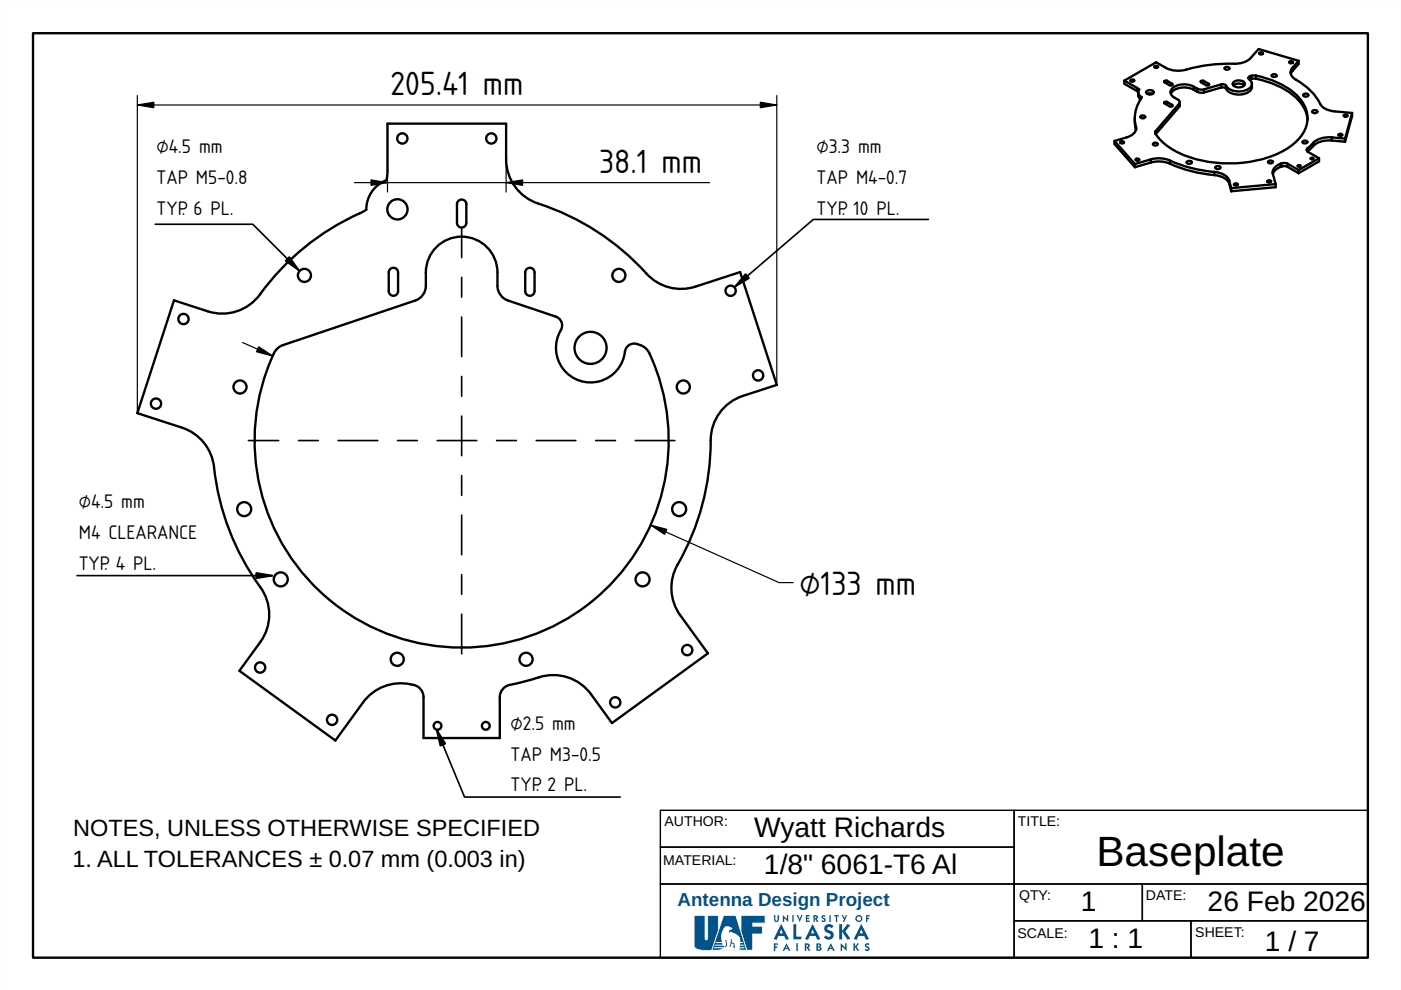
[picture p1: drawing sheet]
<svg xmlns="http://www.w3.org/2000/svg" width="297mm" height="210mm" viewBox="0 0 297 210" stroke-linecap="round" stroke-linejoin="round" font-family="sans-serif">
<path d="M0 0h297v209.9h-297zM0 0v209.9h297v-209.9z" fill="#000"/>
<path d="M7 7h283v196.1h-283z" fill="none" stroke="#000" stroke-width=".5"/>
<path d="M140 171.8h75v7.8h-75zM140 179.6h75v7.8h-75zM215 171.8h75v15.6h-75zM140 187.4h75v15.7h-75zM215 187.4h27.2v7.8h-27.2zM215 195.2h37.5v7.9h-37.5zM242.2 187.4h47.8v7.8h-47.8zM252.5 195.2h37.5v7.9h-37.5z" fill="none" stroke="#000" stroke-width=".3"/>
<g fill="#00548b">
<path d="M164.1 194h.3v1.1l.2 .1 .2-.1 .1-1.1h.2v1a.51 .51 0 0 1-.5 .5 .51 .51 0 0 1-.5-.5z"/>
<path d="M166 194l.8 .9v-.9h.3v1.5l-.8-.9v.9h-.3z"/>
<path d="M168 194h.3v1.5h-.3z"/>
<path d="M168.9 194h.3l.3 .9 .4-.9h.3l-.7 1.5z"/>
<path d="M170.8 194h.8l.1 .3h-.6v.3h.5v.2h-.5v.4h.6l-.1 .3h-.8z"/>
<path d="M174.2 194.2l.4-.2 .4 .2-.1 .2-.3-.1-.2 .1 .6 .4 .1 .3a.52 .52 0 0 1-.4 .4 .52 .52 0 0 1-.6-.2l.2-.2 .4 .1v-.3a.49 .49 0 0 1-.5-.7z"/>
<path d="M175.9 194h.2v1.5h-.2z"/>
<path d="M176.9 194h1v.3h-.4v1.2h-.3v-1.2h-.4z"/>
<path d="M178.5 194.1l.2-.1 .4 .7 .2-.7 .3 .1-.6 1.4-.3-.1 .2-.5z"/>
<path d="M183.6 194h.8v.3h-.5v.3h.4v.3h-.4v.6h-.3z"/>
<path d="M168.2 196l.6-.1v2.7h1.2l-.2 .6h-1.6z"/>
<path d="M174.9 196.3a1.19 1.19 0 0 1 1.8 0l-.4 .5-.3-.3a.4 .4 0 0 0-.6 .4l.3 .3a1.05 1.05 0 0 1 .9 1.5 1.05 1.05 0 0 1-1.7 .3l-.2-.3 .4-.4a.54 .54 0 0 0 .5 .4 .54 .54 0 0 0 .5-.4l-.3-.4a1 1 0 0 1-1-.6 1 1 0 0 1 .1-1z"/>
<path d="M177.9 196l.6-.1v1.5l1.2-1.5 .6 .3-1.1 1.3 1.1 1.5-.6 .2-1.2-1.7v1.7h-.6z"/>
<path d="M164.1 200h.8l.1 .3h-.6v.4h.4v.3h-.4v.6h-.3z"/>
<path d="M168.8 200h.4v1.6h-.4z"/>
<path d="M178.2 200l1 .9v-.9h.3v1.6l-1-.9v.9h-.3z"/>
<path d="M181 200h.3v.7l.5-.7 .3 .1-.5 .7 .5 .7-.3 .1-.5-.8v.8h-.3z"/>
<path d="M183.4 200.2l.5-.2 .4 .2-.1 .2-.3-.1-.2 .2 .6 .3 .1 .4a.57 .57 0 0 1-.5 .4 .57 .57 0 0 1-.6-.2l.2-.2 .5 .1-.1-.3a.55 .55 0 0 1-.5-.8z"/>
<path d="M157.1 194.1h5.1v1.6h-2.6v.7h2v1.6h-2v3.5h-1.3l-1.2-3.9z"/>
<path d="M172.7 194.3v.4l.3-.1v-.3zM172.5 194l.9 .2v.4l-.3 .2 .4 .6-.3 .1-.5-.8v.8h-.2z"/>
<path d="M181.6 194.7a.5 .5 0 0 0 1 0 .5 .5 0 0 0-1 0zM181.3 194.7a.75 .75 0 0 1 1.5 0 .75 .75 0 0 1-1.5 0z"/>
<path d="M165.6 197l-.3 .9h.7zM165.6 195.9l1.7 3.2-.7 .1-.3-.8h-1.3l-.3 .8-.7-.1z"/>
<path d="M172.3 197l-.4 .9h.7zM172.3 195.9l1.6 3.2-.6 .1-.4-.8h-1.2l-.4 .8-.6-.1z"/>
<path d="M182.6 197l-.3 .9h.7zM182.6 195.9l1.7 3.2-.7 .1-.4-.8h-1.2l-.4 .8-.6-.1z"/>
<path d="M166.7 200.5l-.1 .5h.3zM166.7 200l.9 1.6h-.4l-.1-.4h-.7l-.1 .4h-.4z"/>
<path d="M170.9 200.3v.4l.4-.1v-.2zM170.6 200l.8 .1 .2 .1 .1 .5-.3 .2 .4 .7h-.3l-.6-.8v.8h-.3z"/>
<path d="M173.4 200.9v.4h.4v-.3zM173.4 200.3v.4l.3-.1v-.2zM173.1 200l.8 .1a.4 .4 0 0 1 0 .7 .41 .41 0 0 1 .3 .3 .41 .41 0 0 1-.2 .4l-.9 .1z"/>
<path d="M176.1 200.5l-.1 .5h.3zM176.1 200l.9 1.6h-.4l-.1-.4h-.7l-.1 .4h-.4z"/>
</g>
<path d="M157.2 194.2v3.3l1.2 3.9h1.1v-3.5h2v-1.4h-2v-.9h2.6v-1.4zM157 194h5.3v1.8h-2.6v.5h2v1.8h-2v3.5h-1.4l-1.3-4z" fill="#fff"/>
<path d="M147.2 194.1h2.3v4.9l.2 .3 .3-.3v-4.9h2.3v3.3l-1.4 4.1h.2a6.3 6.3 0 0 1-3.8-.6l-.1-.2z" fill="#00548b"/>
<path d="M147.3 194.2v6.5a3.5 3.5 0 0 0 3.3 .7h.2l1.4-4v-3.2h-2.1v4.9l-.4 .3-.3-.3v-4.9zM147.1 194h2.5v5l.1 .2 .2-.2v-5h2.5v3.4l-1.4 4 .1 .1a6.3 6.3 0 0 1-3.9-.5l-.1-.3z" fill="#fff"/>
<path d="M153.4 194.1h2.6l2.3 7.4h-7.4z" fill="#00548b"/>
<path d="M153.5 194.2l-2.5 7.2h7.2l-2.3-7.2zM153.4 194h2.7l2.3 7.6h-7.6z" fill="#fff"/>
<path d="M155 199.1h.1v.7l.6 .2 .2 1-.5-.2 .2-.3-.1-.3-.4-.2-.2 .7-.3 .1zM153.8 196.4a3.5 3.5 0 0 0-.7 3.3h-1.3l-.1 .2h1.4l.1 .4h-1.6l-.1 .2h1.9l.2 .3 .4-.5-.3-.9 .2-.1 .1 .1 .1 1-.2 .4h-2.5l-.1 .2h2.1l-1.1 .5h5l-.6-.3 .1-.2h1.1l-.1-.2h-1l.1-.3h.8l-.1-.2h-.7v-.4h.6v-.2h-.5l-.1-.6a2.3 2.3 0 0 0-2.1-1.6l-.1 .3-.2-.1 .2-.4 .5-.2 .1-.4-.9-.3z" fill-rule="evenodd" fill="#fff"/>
<g fill="none" stroke="#000" stroke-width=".5">
<path d="M238.4 17.1v.7l2.7 1.5M238.4 17.1l2.7 1.5M239.7 17l.4-.1 .4 .1a.36 .36 0 0 1-.4 .3 .36 .36 0 0 1-.4-.3zM241.1 18.6l.4 .4-.2 .6M241.1 19.3l.2 .2M241.1 18.6v.7M241.3 19.6a1.26 1.26 0 0 0 .8 1 8.5 8.5 0 0 0-1.5 4.5M241.3 19.6a1.43 1.43 0 0 0 .5 1.5M243.1 19.4a.97 .97 0 0 1 1.5 .2 .94 .94 0 0 1-1.6 0zM243.2 19.9l.6-.1 .6 .1M244.8 14l.3-.1 .4 .2a.36 .36 0 0 1-.4 .3 .36 .36 0 0 1-.3-.4zM247.4 17.1a.35 .35 0 0 0-.3 0 .35 .35 0 0 0-.3 .3l1.4 .7 .3-.1v-.2"/>
<path d="M247.4 17.1l1.1 .7M247.4 17.1v.7M248.5 17.8v.3M253.1 19a4.2 4.2 0 0 0-4.7 .5l-.2 .4M253.1 18.4a4.2 4.2 0 0 0-4.6 .4 1.2 1.2 0 0 0 .5 1.9l1 .6 .1 .4M253.1 19l.7 .5M253.1 18.4l.7 .4M253.1 18.4v.6M253.8 19.5l.7 .2 .8-.1M253.8 18.8l.7 .2 .8-.1M253.8 18.8v.7M255.2 17.1h-.4l-.2 .2 1.3 .8 .4-.1v-.2"/>
<path d="M255.2 17.1l1.1 .7M255.2 17.1v.7M255.3 18.9v.7M256.3 17.8v.3M258.9 18.6h.6l.5 .2M258.9 17.9h.6l.5 .3M258.9 18.6l-3.6 1M258.9 17.9l-3.6 1M258.9 17.9v.7M259.7 14.3l.2-.1a.55 .55 0 0 1 .8 .3l-.6 .3-.4-.2zM260 18.2v.6M261.5 18.1a1.82 1.82 0 0 1 2.3 0"/>
<path d="M261.6 17.4a1.6 1.6 0 0 1 2.3 .4 1.49 1.49 0 0 1-2.5 0zM265.1 16.8l-.2 .1M265.1 16.1l-.4 .4 .6 .8 .1 .5M265.1 16.1v.7M265.3 16.7l-.2 .1M265.3 16.1h-.2M265.3 16.1v.6M265.4 17.8a1.82 1.82 0 0 1-1.7 2.1 3.5 3.5 0 0 1-3.7-1.1M265.4 17.8a2.27 2.27 0 0 1-2.4 1.6 3.1 3.1 0 0 1-3-1.2M266.3 16.7a16.3 16.3 0 0 1 9.4 5 6.5 6.5 0 0 1 1.5 3.7M266.3 16.7h-1M266.3 16l-1 .1"/>
<path d="M266.3 16a16 16 0 0 1 9.7 5.5 6.1 6.1 0 0 1-.8 8.2 20 20 0 0 1-13.4 4.9 23.2 23.2 0 0 1-14.4-3.7 7.7 7.7 0 0 1-2.5-2.8l.1-.3M266.3 16v.7M267 11.2l.4-.1 .3 .1a.36 .36 0 0 1-.3 .4 .36 .36 0 0 1-.4-.4zM269.7 15.9l.2-.1a.55 .55 0 0 1 .8 .3l-.6 .2-.4-.1zM273.4 13.1l.3-.1 .4 .1a.36 .36 0 0 1-.4 .3 .36 .36 0 0 1-.3-.3zM274 14.4a1.56 1.56 0 0 0 .7 2.5 12.7 12.7 0 0 1 5.5 5.5 4 4 0 0 0 2.7 1.2l3.8 .4M274 15l-.3 .7M274 14.4v.6M275.3 12.9l-8.5-2.5a6 6 0 0 1-3.1 2.8l-1.4 .3a36 36 0 0 0-11.4 1.4h-2a8.2 8.2 0 0 1-3.8-1.7l-6.7 3.9M275.3 12.9v.7l-1.3 1.4M275.3 12.9l-1.3 1.5M236.3 29.9v.7l4.3 4.9"/>
<path d="M236.3 29.9l4.3 4.9M237.5 30.1l.4-.2 .4 .2a.36 .36 0 0 1-.4 .3 .36 .36 0 0 1-.4-.3zM240.6 25.1l.2 2.4M240.6 25.1l.2 1.8M240.6 34.8v.7M240.8 33.7l.4-.1 .3 .1a.36 .36 0 0 1-.4 .4 .36 .36 0 0 1-.3-.4zM240.8 26.9l.1 .1a2.14 2.14 0 0 1-2.1 2.1l-2.5 .8M240.8 27.5h.1M240.8 26.9v.6M241.8 24.7a.51 .51 0 0 1 .6-.2 .51 .51 0 0 1 .3 .4l-.1 .2a.48 .48 0 0 1-.8-.4zM244 34.5l1.8-.3 1.2 .2 1 .3M244 33.8l1.2-.2h1.2l1.6 .4"/>
<path d="M244 34.5l-3.4 1M244 33.8l-3.4 1M244 33.8v.7M244.5 30.4a.51 .51 0 0 1 .6-.2 .51 .51 0 0 1 .3 .5l-.2 .1a.48 .48 0 0 1-.7-.4zM247.4 21.6h-.4l-.2 .2 1.4 .8 .3-.1v-.3M247.4 21.6l1.1 .6M247.4 21.6v.6M248 34.7a28.8 28.8 0 0 0 9.5 2.4M248 34a28.8 28.8 0 0 0 9.5 2.5M248 34v.7M248.5 22.2v.3M250 22.6l-5 5.8v-.6"/>
<path d="M250 22l-5 5.8M250 22v.6M250.1 21.7l-.1 .9M250.1 21.7l-.1 .3M251.6 34.3a.55 .55 0 0 1 .6-.2 .55 .55 0 0 1 .4 .5 .56 .56 0 0 1-.6 .2 .56 .56 0 0 1-.4-.5zM257.5 36.5l.7 .1a3 3 0 0 1 2.4 1.7M257.5 37.1l.7 .1a3 3 0 0 1 2.4 1.7M257.5 36.5v.6M257.7 35.4a.55 .55 0 0 1 .6-.2 .55 .55 0 0 1 .4 .5 .56 .56 0 0 1-.6 .2 .56 .56 0 0 1-.4-.5zM260.6 38.3v.6M260.6 38.9l.5 1.7M260.6 38.3l.5 1.6"/>
<path d="M261.1 39.9v.7M261.6 39.1h.1M261.7 39l.3-.1 .4 .1a.36 .36 0 0 1-.4 .3 .36 .36 0 0 1-.3-.3zM268.7 38.5h.1M268.7 38.3l.4-.1 .4 .1a.36 .36 0 0 1-.4 .4 .36 .36 0 0 1-.4-.4zM268.9 34.2l.2-.1a.49 .49 0 0 1 .7 .4 .51 .51 0 0 1-.5 .2 .51 .51 0 0 1-.4-.5zM269.9 36.9l.6 2.1M270.5 39v.7l-9.4 .9M270.5 39l-9.4 .9M271.5 35.4l-.5 .2a2.17 2.17 0 0 0-1.1 1.3M271.5 34.7a1.93 1.93 0 0 0-1.6 2.2M271.5 34.7v.7"/>
<path d="M271.7 35.3l-.2 .1M271.7 34.6l-.2 .1M271.7 34.6l.7-.1 .6 .2M271.7 35.3l.7-.1 .6 .2M271.7 34.6v.7M273 34.7l2.3 1.4M273 35.4l2.3 1.3M273 34.7v.7M275.2 35.1l.3-.1 .2 .2-.3 .2-.2-.1zM275.3 36.1v.6M276.2 30l.2-.2a.49 .49 0 0 1 .8 .4 .51 .51 0 0 1-.6 .2 .51 .51 0 0 1-.4-.4zM276.3 20a.55 .55 0 0 1 .6-.2 .55 .55 0 0 1 .4 .5 .56 .56 0 0 1-.6 .2 .56 .56 0 0 1-.4-.5z"/>
<path d="M277.2 31.5l-.2 .3 .2 .3 2.5 1.5M277.9 33.5l.3-.1 .3 .2-.3 .2-.3-.1zM278.2 23.5a.55 .55 0 0 1 .6-.2 .55 .55 0 0 1 .4 .5 .56 .56 0 0 1-.6 .2 .56 .56 0 0 1-.4-.5zM278.4 31l-1.2 1.1v-.6M278.4 30.3l-1.2 1.2M278.4 30.3v.7M279.7 33.6v.6l-4.4 2.5M279.7 33.6l-4.4 2.5M282.4 29.1l-2 .2a3.7 3.7 0 0 0-2 1M282.4 29.8l-2 .1a3.7 3.7 0 0 0-2 1.1M282.4 29.1v.7M282.4 29.8l2.8 .3"/>
<path d="M282.4 29.1l2.8 .3M283.8 28.5l.4-.1 .3 .1a.36 .36 0 0 1-.3 .3 .36 .36 0 0 1-.4-.3zM285 24.4l.3-.1 .4 .1a.36 .36 0 0 1-.4 .4 .36 .36 0 0 1-.3-.4zM285.2 29.4v.7M286.7 24v.6l-1.5 5.5M286.7 24l-1.5 5.4M82.7 57.1a.99 .99 0 0 1 1.1-.2 .99 .99 0 0 1 .6 .9v3.9a.99 .99 0 0 1-1 1 .99 .99 0 0 1-1-1v-3.9zM97.3 42.5a.99 .99 0 0 1 1-.1 .99 .99 0 0 1 .6 .9v4a.99 .99 0 0 1-1 .9 .99 .99 0 0 1-1-.9v-4.2zM111.6 57.1a.99 .99 0 0 1 1.1-.2 .99 .99 0 0 1 .6 .9v3.9a.99 .99 0 0 1-1 1 .99 .99 0 0 1-.9-1v-3.9zM36.9 63.7l7.2 2.3a9.9 9.9 0 0 0 11-3.6 54 54 0 0 1 22.2-17.7l.4-.2a6.6 6.6 0 0 1 4.2-6.3l.3-2v-10h25.1v7.6a9.9 9.9 0 0 0 6.9 9.4 53.7 53.7 0 0 1 23.6 15.5 9.9 9.9 0 0 0 9.6 2.1l9.5-3.1 7.8 23.9-7.2 2.3a9.9 9.9 0 0 0-6.8 9.5 53.7 53.7 0 0 1-7.5 27.3 9.9 9.9 0 0 0 1 9.8l5.9 8-20.4 14.8-4.4-6.1a10 10 0 0 0-11.8-3.3l-4.6 1.2a2.85 2.85 0 0 0-2.9 2.7v8.7h-16.2v-8.7a2.8 2.8 0 0 0-2.8-2.7 9.9 9.9 0 0 0-10 3.8l-5.9 8.1-20.3-14.8 4.4-6.1a9.9 9.9 0 0 0 0-11.6 53.7 53.7 0 0 1-10-26.5 9.9 9.9 0 0 0-6.6-7.3l-9.5-3.1zM58.7 74l1.3-.8 28-9.5a3.3 3.3 0 0 0 2.3-3.1 10.6 10.6 0 0 1 1.2-7 7.6 7.6 0 0 1 8.5-3.1 7.6 7.6 0 0 1 5.5 7.3 6.7 6.7 0 0 0 .4 4.5 3.3 3.3 0 0 0 1.8 1.4l10.1 3.4a1.98 1.98 0 0 1 1.1 2.9 7.3 7.3 0 0 0 4.2 10.8 7.3 7.3 0 0 0 9.5-6.6 2.11 2.11 0 0 1 3.1-1 3.3 3.3 0 0 1 2 1.7 43.9 43.9 0 0 1-40.1 62.4 43.9 43.9 0 0 1-39.3-62.9z"/>
<circle cx="85.3" cy="29.4" r="1.09"/>
<circle cx="104.2" cy="29.4" r="1.09"/>
<circle cx="64.5" cy="58.4" r="1.39"/>
<circle cx="84.3" cy="44.4" r="2.15"/>
<circle cx="131.2" cy="58.4" r="1.39"/>
<circle cx="38.9" cy="67.6" r="1.09"/>
<circle cx="125.2" cy="73.8" r="3.4"/>
<circle cx="154.9" cy="61.7" r="1.09"/>
<circle cx="160.7" cy="79.6" r="1.09"/>
<circle cx="33.1" cy="85.6" r="1.09"/>
<circle cx="50.9" cy="82.1" r="1.39"/>
<circle cx="144.9" cy="82.1" r="1.39"/>
<circle cx="51.8" cy="107.9" r="1.49"/>
<circle cx="144" cy="107.9" r="1.49"/>
<circle cx="59.5" cy="122.8" r="1.49"/>
<circle cx="84.2" cy="139.8" r="1.39"/>
<circle cx="111.5" cy="139.8" r="1.39"/>
<circle cx="136.2" cy="122.8" r="1.49"/>
<circle cx="145.7" cy="137.8" r="1.09"/>
<circle cx="55.1" cy="141.5" r="1.09"/>
<circle cx="70.4" cy="152.6" r="1.09"/>
<circle cx="92.8" cy="153.9" r=".83"/>
<circle cx="103" cy="153.9" r=".83"/>
<circle cx="130.4" cy="148.9" r="1.09"/>
</g>
<path d="M143.1 93.4h-90.4M97.9 138.6v-90.4" fill="none" stroke="#000" stroke-width=".35" stroke-dasharray="8.4 4.2 4.2 4.2"/>
<path d="M29.1 22.3h135.6M29.1 20.3v67.3M75.2 38.7h75.3M82.2 26.2v14.5M107.3 26.2v14.5M164.7 20.3v61.3M51.4 72.6l6.4 2.9M137.9 111.3l27.3 12.2h3" fill="none" stroke="#000" stroke-width=".25"/>
<path d="M29.1 22.3l3.5-.6v1.1zM78.7 38.1l3.5 .6-3.5 .6zM107.3 38.7l3.5-.6v1.2zM161.2 21.7l3.5 .6-3.5 .5zM54.9 73.5l2.9 2-3.4-.9zM137.9 111.3l3.5 .9-.5 1.1z" fill="#000" stroke="#000" stroke-width=".25"/>
<path d="M32.9 47.6h20.7l9.7 9.6M196.8 46.5h-24.4l-16.5 14.2M16.3 122h41.3M92.6 154.8l5.9 14.2h33" fill="none" stroke="#000" stroke-width=".35"/>
<path d="M60.5 55.3l.8-.8 2.1 2.9zM158.1 58.1l.7 .9-3 1.8zM54.3 121.5l3.5 .5-3.5 .6zM92.6 154.7l1.8 3-1 .4z" fill="#000" stroke="#000" stroke-width=".35"/>
<text font-size="9" x="232.5" y="183.6">Baseplate</text>
<g font-size="6.7">
<text x="82.8" y="20.1">205.41 mm</text>
<text x="127" y="36.6">38.1 mm</text>
<text x="169.5" y="126.1">⌀133 mm</text>
</g>
<g font-size="6">
<text x="159.9" y="177.6">Wyatt Richards</text>
<text x="162" y="185.3">1/8&quot; 6061-T6 Al</text>
<text x="229.2" y="193.1">1</text>
<text x="256" y="193.1">26 Feb 2026</text>
<text x="230.7" y="201">1 : 1</text>
<text x="268.2" y="201.5">1 / 7</text>
</g>
<g font-size="5">
<text x="15.5" y="177.2">NOTES, UNLESS OTHERWISE SPECIFIED</text>
<text x="15.3" y="183.8">1. ALL TOLERANCES ± 0.07 mm (0.003 in)</text>
</g>
<text font-size="4" fill="#00548b" x="143.7" y="192.2">Antenna Design Project</text>
<g font-size="3.9">
<text x="33.2" y="32.5">⌀4.5 mm</text>
<text x="173.1" y="32.5">⌀3.3 mm</text>
<text x="33.2" y="39">TAP M5-0.8</text>
<text x="173.1" y="39">TAP M4-0.7</text>
<text x="33.2" y="45.5">TYP. 6 PL.</text>
<text x="173.1" y="45.5">TYP. 10 PL.</text>
<text x="16.7" y="107.8">⌀4.5 mm</text>
<text x="16.7" y="114.3">M4 CLEARANCE</text>
<text x="16.7" y="120.8">TYP. 4 PL.</text>
<text x="108.2" y="154.8">⌀2.5 mm</text>
<text x="108.2" y="161.3">TAP M3-0.5</text>
<text x="108.2" y="167.8">TYP. 2 PL.</text>
</g>
<g font-size="3">
<text x="140.9" y="175.2">AUTHOR:</text>
<text x="215.8" y="175.2">TITLE:</text>
<text x="140.6" y="183.3">MATERIAL:</text>
<text x="216.1" y="190.8">QTY:</text>
<text x="243" y="190.8">DATE:</text>
<text x="215.7" y="198.9">SCALE:</text>
<text x="253.4" y="198.6">SHEET:</text>
</g>
</svg>
